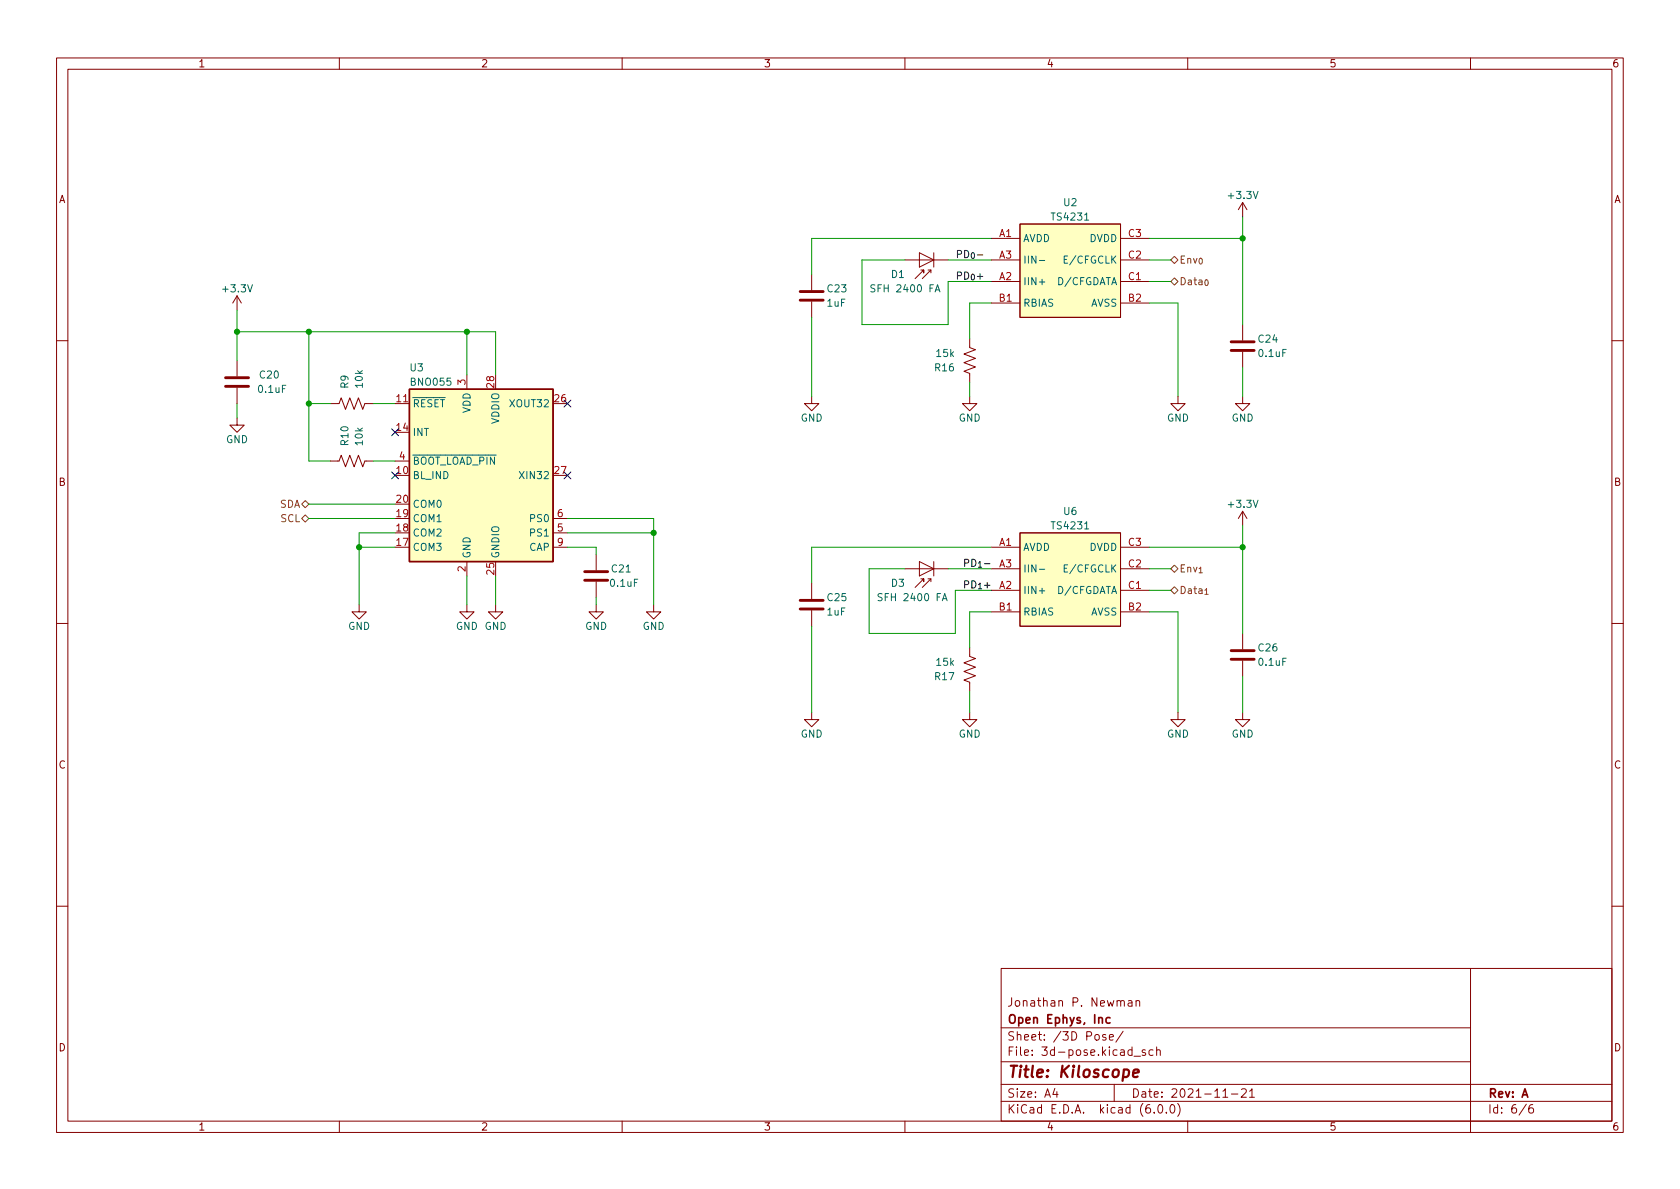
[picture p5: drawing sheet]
<svg xmlns="http://www.w3.org/2000/svg" width="297mm" height="210mm" viewBox="0 0 297 210" stroke-linecap="round" stroke-linejoin="round" font-family="sans-serif">
<g fill="none" stroke="#840000" stroke-width=".18">
<path d="M10 10.2h277v190.1h-277zM12 12.2h273v186.1h-273zM60 10.2v2M110 10.2v2M160 10.2v2M210 10.2v2M260 10.2v2M180.3 39.6h17.8v16.5h-17.8zM219.7 35.8v2.5M219.7 35.8l.8 1.3M219.7 35.8l-.8 1.3M41.9 52.3l-.8 1.3"/>
<path d="M41.9 52.3v2.6M41.9 52.3l.8 1.3M143.5 48.5v2.8M143.5 53.3v2.8M160 46h7.6M162.6 44.7l2.5 1.3-2.5 1.2zM162.8 47.7h.5v.6v-.6l-1.5 1.6M164.1 47.7h.5M164.6 48.3v-.6l-1.5 1.6M165.1 44.7v2.5M171.4 59.9v1.6l1.1 .3-2.1 .8 2.1 .8-2.1 .7 2.1 .8-2.1 .8 1 .3v1.6M175.3 46h5"/>
<path d="M175.3 42.2h5M175.3 49.8h5M175.3 53.6h5M198.1 46h5.1M198.1 42.2h5.1M198.1 49.8h5.1M198.1 53.6h5.1M219.7 57.4v2.8M10 60.2h2M41.9 73.9v1.3h1.3l-1.3 1.2-1.3-1.2h1.3M41.9 63.7v2.8M41.9 68.6v2.8"/>
<path d="M58.4 71.4h1.5l.4-1 .8 2 .7-2 .8 2 .8-2 .7 2 .4-1h1.5M69.8 71.4h2.6M82.5 66.3v2.5M143.5 70.1v1.3h1.3l-1.3 1.2-1.3-1.2h1.3M171.4 70.1v1.3h1.3l-1.3 1.2-1.2-1.2h1.2M208.3 70.1v1.3h1.2l-1.2 1.2-1.3-1.2h1.3M219.7 70.1v1.3h1.3l-1.3 1.2-1.3-1.2h1.3M219.7 62.2v2.8M285 60.2h2M58.4 81.5h1.5l.4-1 .8 2 .7-2 .8 2 .8-2 .7 2 .4-1h1.5M69.8 81.5h2.6M82.5 99.3v2.5"/>
<path d="M97.8 94.2h2.5M97.8 91.7h2.5M97.8 96.8h2.5M105.4 98v2.8M162.6 99.3l2.5 1.3-2.5 1.2zM165.1 99.3v2.5M175.3 96.8h5M180.3 94.2h17.8v16.5h-17.8zM198.1 96.8h5.1M219.7 90.4v2.6M219.7 90.4l.8 1.3M219.7 90.4l-.8 1.3"/>
<path d="M10 110.2h2M63.5 106.9v1.3h1.3l-1.3 1.3-1.3-1.3h1.3M82.5 106.9v1.3h1.3l-1.3 1.3-1.2-1.3h1.2M87.6 106.9v1.3h1.3l-1.3 1.3-1.2-1.3h1.2M105.4 106.9v1.3h1.3l-1.3 1.3-1.3-1.3h1.3M105.4 102.9v2.8M115.6 106.9v1.3h1.2l-1.2 1.3-1.3-1.3h1.3M143.5 103.1v2.8M143.5 107.9v2.8M160 100.6h7.6M162.8 102.4h.5v.5v-.5l-1.5 1.5M164.1 102.4h.5"/>
<path d="M164.6 102.9v-.5l-1.5 1.5M171.4 114.5v1.6l1.1 .4-2.1 .7 2.1 .8-2.1 .7 2.1 .8-2.1 .8 1 .3v1.6M175.3 100.6h5M175.3 104.4h5M175.3 108.2h5M198.1 100.6h5.1M198.1 104.4h5.1M198.1 108.2h5.1M219.7 112v2.8M219.7 116.8v2.8M285 110.2h2M143.5 126v1.2h1.3l-1.3 1.3-1.3-1.3h1.3"/>
<path d="M171.4 126v1.2h1.3l-1.3 1.3-1.2-1.3h1.2M208.3 126v1.2h1.2l-1.2 1.3-1.3-1.3h1.3M219.7 126v1.2h1.3l-1.3 1.3-1.3-1.3h1.3M10 160.2h2M177 171.3h108v27h-108zM198.1 177.1l.3-.2 .3 .1 .1 .9M199.5 177h.6v.9M200.1 177.3l-.5 .1a.29 .29 0 0 0-.2 .2 .29 .29 0 0 0 .2 .3h.5M200.9 177.1l.2-.2 .3 .1 .1 .9M200.9 176.9v1M260 171.3v29M285 160.2h2"/>
<path d="M60 198.3v2M110 198.3v2M160 198.3v2M177 194.8h108M177 191.8h108M177 187.8h83M177 181.8h83M186.5 192.5l-.4 1h1M186.9 193v1M195.5 183l-.4-.1-.2 .2 .1 .3 .5 .1v.4h-.6M196.1 183.4l.8-.1-.1-.3-.4-.1-.3 .2 .1 .8h.6M197 191.8v3"/>
<path d="M198.6 182.4l-1.3 1.9M200.5 186.8h1.1M202.5 185.7l-.4-.1-.2 .2 .1 .3 .5 .1v.4h-.6M203.9 185.7l-.5-.1-.3 .3v.4l.2 .3h.6M204.1 196.7v.1M204.5 185.8l.2-.2 .4 .1v.9M204.5 185.1v1.5M204.9 195.4l.2-.1a.81 .81 0 0 1 .6 .7 .81 .81 0 0 1-.3 .8h-.2a.81 .81 0 0 1-.6-.6 .81 .81 0 0 1 .3-.8zM206.2 196.7v.1M207.1 195.4l.1-.1a.81 .81 0 0 1 .6 .7 .81 .81 0 0 1-.3 .8h-.1a.81 .81 0 0 1-.6-.6 .81 .81 0 0 1 .3-.8zM208.2 195.1a1.72 1.72 0 0 1 0 2.3M210 198.3v2"/>
<path d="M216.2 193l.4-.5v1.5M216.2 194h.9M217.7 193.5h1.2M219.5 192.7l.6-.2 .2 .2 .1 .3-1 1h1M220.9 193l.5-.5v1.5M220.9 194h.9M269.9 195.3l-1.3 1.9M271 195.3a.6 .6 0 0 0-.7 .7v.5l.1 .3h.5l.2-.1 .1-.5-.2-.2-.4-.1-.3 .3"/>
</g>
<path d="M200.4 189.8l.9-.2v-.4l-.6-.1-.3 .3v1l.2 .1 .5-.1" fill="none" stroke="#840000" stroke-width=".4"/>
<path d="M196.3 180l-.5-.1-.2 .3v.4l.1 .3h.6" fill="none" stroke="#840000" stroke-width=".3"/>
<path d="M141.5 53.1h4M141.5 51.6h4M39.9 66.8h4M39.9 68.3h4M217.7 60.4h4M217.7 62h4M103.4 101.1h4M103.4 102.6h4M141.5 107.7h4M141.5 106.2h4M217.7 115.1h4M217.7 116.6h4" fill="none" stroke="#840000" stroke-width=".51"/>
<path d="M154.7 50.4h-.5l-.2 .1v.3l.6 .3 .1 .3-.2 .2h-.5M165.3 51.6l.5-1.2 .4 1.2M165.5 51.3h.6M183.8 49.9h.9M183.8 46.1h.9M156 105h-.5l-.2 .1v.3l.5 .3 .2 .3-.3 .2h-.5M166.6 106.2l.4-1.2 .5 1.2M166.7 105.9h.6M183.8 104.5h.9M183.8 100.7h.9" fill="none" stroke="#006464" stroke-width=".18"/>
<g fill="#ffffc2" stroke="#ffffc2" stroke-width=".18">
<path d="M72.4 68.8h25.4v30.5h-25.4z"/>
<path d="M180.3 39.6h17.8v16.5h-17.8z"/>
<path d="M180.3 94.2h17.8v16.5h-17.8z"/>
</g>
<path d="M72.4 68.8h25.4v30.5h-25.4z" fill="none" stroke="#840000" stroke-width=".25"/>
<path d="M207 46l.6-.7 .7 .7-.7 .6zM207 49.8l.6-.7 .7 .7-.7 .6zM53.3 91.7l.7-.6 .6 .6-.6 .6zM54 88.5l.6 .6-.6 .7-.7-.7zM207 104.4l.6-.6 .7 .6-.7 .6zM207 100.6l.6-.7 .7 .7-.7 .6z" fill="none" stroke="#725600" stroke-width=".18"/>
<path d="M169.3 45l.6-.1 .1-.2v-.3l-.7-.1v1.3M170.6 44.3a.64 .64 0 0 1 .7 .6 .64 .64 0 0 1-.7 .7zM171.8 44.8l.2-.1a.54 .54 0 0 1 .3 .5 .54 .54 0 0 1-.3 .5l-.3-.4zM172.8 45.1h1" fill="none" stroke="#0f0f0f" stroke-width=".18"/>
<g fill="none" stroke="#009600" stroke-width=".18">
<path d="M219.7 38.3v19.1M41.9 58.7h45.7v7.6M41.9 54.9v8.8M54.6 58.7v22.8h3.8M82.5 58.7v7.6M143.5 56.1v14M160 46h-7.6v11.4h15.2v-7.6h7.7M167.6 46h7.7M175.3 53.6h-3.9v6.3M175.3 42.2h-31.8v6.3M203.2 49.8h3.8M203.2 42.2h16.5"/>
<path d="M203.2 46h3.8M203.2 53.6h5.1v16.5M41.9 71.4v2.5M54.6 71.4h3.8M66 71.4h3.8M171.4 67.6v2.5M219.7 65v5.1M54.6 91.7h15.2M54.6 89.1h15.2M63.5 96.8h6.3M66 81.5h3.8M69.8 94.2h-6.3v12.7"/>
<path d="M100.3 96.8h5.1v1.2M100.3 91.7h15.3v15.2M100.3 94.2h15.3M175.3 96.8h-31.8v6.3M203.2 96.8h16.5M219.7 93v19M82.5 101.8v5.1M87.6 101.8v5.1M105.4 105.7v1.2M143.5 110.7v15.3M160 100.6h-6.3v11.4h15.2v-7.6h6.4M167.6 100.6h7.7"/>
<path d="M175.3 108.2h-3.9v6.3M203.2 100.6h3.8M203.2 108.2h5.1v17.8M203.2 104.4h3.8M219.7 119.6v6.4M171.4 122.2v3.8"/>
</g>
<path d="M69.2 75.8l1.3 1.3M70.5 75.8l-1.3 1.3M99.7 70.8l1.2 1.2M100.9 70.8l-1.2 1.2M69.2 83.5l1.3 1.2M70.5 83.5l-1.3 1.2M99.7 83.5l1.2 1.2M100.9 83.5l-1.2 1.2" fill="none" stroke="#000084" stroke-width=".18"/>
<g fill="#009600" stroke="#009600" stroke-width=".18">
<circle cx="115.6" cy="94.2" r=".46"/>
<circle cx="82.5" cy="58.7" r=".46"/>
<circle cx="63.5" cy="96.8" r=".46"/>
<circle cx="219.7" cy="42.2" r=".46"/>
<circle cx="219.7" cy="96.8" r=".46"/>
<circle cx="54.6" cy="71.4" r=".46"/>
<circle cx="54.6" cy="58.7" r=".46"/>
<circle cx="41.9" cy="58.7" r=".46"/>
</g>
<text font-size="2.8" fill="#840000" x="178" y="190.6">Title: Kiloscope</text>
<g font-size="2.1" fill="#840000">
<text x="178" y="178">Jonathan P. Newman</text>
<text x="178" y="184">Sheet: /3D Pose/</text>
<text x="178" y="181">Open Ephys, Inc</text>
<text x="178" y="186.7">File: 3d-pose.kicad_sch</text>
<text x="178" y="196.9">KiCad E.D.A. kicad (6.0.0)</text>
<text x="178" y="194.1">Size: A4</text>
<text x="200" y="194.1">Date: 2021-11-21</text>
<text x="263" y="194.1">Rev: A</text>
<text x="263" y="196.9">Id: 6/6</text>
</g>
<g font-size="1.8" fill="#840000">
<text x="35" y="11.9">1</text>
<text x="85" y="11.9">2</text>
<text x="135" y="11.9">3</text>
<text x="185" y="11.9">4</text>
<text x="235" y="11.9">5</text>
<text x="285" y="11.9">6</text>
<text x="10.3" y="35.9">A</text>
<text x="285.3" y="35.9">A</text>
<text x="10.3" y="85.9">B</text>
<text x="285.3" y="85.9">B</text>
<text x="10.3" y="135.9">C</text>
<text x="285.3" y="135.9">C</text>
<text x="10.3" y="185.9">D</text>
<text x="285.3" y="185.9">D</text>
<text x="35" y="199.9">1</text>
<text x="85" y="199.9">2</text>
<text x="135" y="199.9">3</text>
<text x="185" y="199.9">4</text>
<text x="235" y="199.9">5</text>
<text x="285" y="199.9">6</text>
</g>
<g font-size="1.8" fill="#006464">
<text x="217.4" y="35.2">+3.3V</text>
<text x="186.1" y="39">TS4231</text>
<text x="188.1" y="36.4">U2</text>
<text x="180.8" y="42.8">AVDD</text>
<text x="180.8" y="46.6">IIN-</text>
<text x="188.6" y="46.6">E/CFGCLK</text>
<text x="192.6" y="42.8">DVDD</text>
<text x="39.6" y="51.7">+3.3V</text>
<text x="146.4" y="51.7">C23</text>
<text x="154.6" y="51.7">SFH 2400 FA</text>
<text x="157.6" y="49.1">D1</text>
<text x="180.8" y="50.4">IIN+</text>
<text x="187.2" y="50.4">D/CFGDATA</text>
<text x="146.3" y="54.2">1uF</text>
<text x="180.8" y="54.2">RBIAS</text>
<text x="192.8" y="54.2">AVSS</text>
<text x="72.5" y="65.7">U3</text>
<text x="165.4" y="65.7">R16</text>
<text x="165.6" y="63.1">15k</text>
<text x="222.6" y="60.6">C24</text>
<text x="222.7" y="63.1">0.1uF</text>
<text x="45.8" y="69.5">0.1uF</text>
<text x="46" y="66.9">C20</text>
<text x="61.6" y="68.6" transform="rotate(-90 61.6 68.6)">R9</text>
<text x="64.1" y="68.5" transform="rotate(-90 64.1 68.5)">10k</text>
<text x="72.8" y="68.2">BNO055</text>
<text x="72.9" y="72">~{RESET}</text>
<text x="72.9" y="77.1">INT</text>
<text x="83.2" y="73.1" transform="rotate(-90 83.2 73.1)">VDD</text>
<text x="88.3" y="74.9" transform="rotate(-90 88.3 74.9)">VDDIO</text>
<text x="90.4" y="72">XOUT32</text>
<text x="141.5" y="74.5">GND</text>
<text x="169.5" y="74.5">GND</text>
<text x="206.3" y="74.5">GND</text>
<text x="217.7" y="74.5">GND</text>
<text x="39.9" y="78.4">GND</text>
<text x="61.6" y="78.7" transform="rotate(-90 61.6 78.7)">R10</text>
<text x="64.1" y="78.7" transform="rotate(-90 64.1 78.7)">10k</text>
<text x="72.9" y="82.2">~{BOOT_LOAD_PIN}</text>
<text x="72.9" y="84.7">BL_IND</text>
<text x="72.9" y="89.8">COM0</text>
<text x="92.4" y="84.7">XIN32</text>
<text x="217.4" y="89.8">+3.3V</text>
<text x="72.9" y="94.9">COM2</text>
<text x="72.9" y="92.3">COM1</text>
<text x="93.9" y="94.9">PS1</text>
<text x="93.9" y="92.3">PS0</text>
<text x="186.1" y="93.6">TS4231</text>
<text x="188.1" y="91.1">U6</text>
<text x="72.9" y="97.4">COM3</text>
<text x="83.2" y="98.8" transform="rotate(-90 83.2 98.8)">GND</text>
<text x="88.3" y="98.8" transform="rotate(-90 88.3 98.8)">GNDIO</text>
<text x="93.5" y="97.4">CAP</text>
<text x="108.2" y="101.2">C21</text>
<text x="180.8" y="97.4">AVDD</text>
<text x="180.8" y="101.2">IIN-</text>
<text x="188.6" y="101.2">E/CFGCLK</text>
<text x="192.6" y="97.4">DVDD</text>
<text x="108" y="103.8">0.1uF</text>
<text x="146.4" y="106.3">C25</text>
<text x="155.9" y="106.3">SFH 2400 FA</text>
<text x="157.6" y="103.8">D3</text>
<text x="180.8" y="105">IIN+</text>
<text x="187.2" y="105">D/CFGDATA</text>
<text x="61.5" y="111.4">GND</text>
<text x="80.6" y="111.4">GND GND</text>
<text x="103.4" y="111.4">GND</text>
<text x="113.6" y="111.4">GND</text>
<text x="146.3" y="108.8">1uF</text>
<text x="180.8" y="108.8">RBIAS</text>
<text x="192.8" y="108.8">AVSS</text>
<text x="165.6" y="117.7">15k</text>
<text x="222.6" y="115.2">C26</text>
<text x="222.7" y="117.7">0.1uF</text>
<text x="165.4" y="120.3">R17</text>
<text x="141.5" y="130.4">GND</text>
<text x="169.5" y="130.4">GND</text>
<text x="206.3" y="130.4">GND</text>
<text x="217.7" y="130.4">GND</text>
</g>
<g font-size="1.8" fill="#a90000">
<text x="176.7" y="41.9">A1</text>
<text x="199.5" y="41.9">C3</text>
<text x="176.7" y="45.7">A3</text>
<text x="199.5" y="45.7">C2</text>
<text x="176.7" y="53.3">B1</text>
<text x="199.5" y="53.3">B2</text>
<text x="199.5" y="49.5">C1</text>
<text x="70.1" y="71.1">11</text>
<text x="82.3" y="68.1" transform="rotate(-90 82.3 68.1)">3</text>
<text x="87.4" y="68.5" transform="rotate(-90 87.4 68.5)">28</text>
<text x="98.1" y="71.1">26</text>
<text x="70.1" y="76.2">14</text>
<text x="70.1" y="83.8">10</text>
<text x="70.6" y="81.3">4</text>
<text x="98.1" y="83.8">27</text>
<text x="70.1" y="88.9">20</text>
<text x="70.1" y="94">18</text>
<text x="70.1" y="91.4">19</text>
<text x="98.6" y="94">5</text>
<text x="98.6" y="91.4">6</text>
<text x="70.1" y="96.5">17</text>
<text x="82.3" y="101.1" transform="rotate(-90 82.3 101.1)">2</text>
<text x="87.4" y="101.6" transform="rotate(-90 87.4 101.6)">25</text>
<text x="98.6" y="96.5">9</text>
<text x="176.7" y="96.5">A1</text>
<text x="199.5" y="100.3">C2</text>
<text x="199.5" y="96.5">C3</text>
<text x="176.7" y="107.9">B1</text>
<text x="199.5" y="107.9">B2</text>
<text x="199.5" y="104.1">C1</text>
</g>
<g font-size="1.8" fill="#725600">
<text x="208.5" y="46.6">Env_{0}</text>
<text x="208.5" y="50.4">Data_{0}</text>
<text x="49.4" y="89.8">SDA</text>
<text x="49.6" y="92.3">SCL</text>
<text x="208.5" y="101.2">Env_{1}</text>
<text x="208.5" y="105">Data_{1}</text>
</g>
<g font-size="1.8" fill="#0f0f0f">
<text x="168.9" y="49.4">PD_{0}+ A2</text>
<text x="170.2" y="100.2">PD_{1}-A3</text>
<text x="170.2" y="104">PD_{1}+A2</text>
</g>
</svg>
